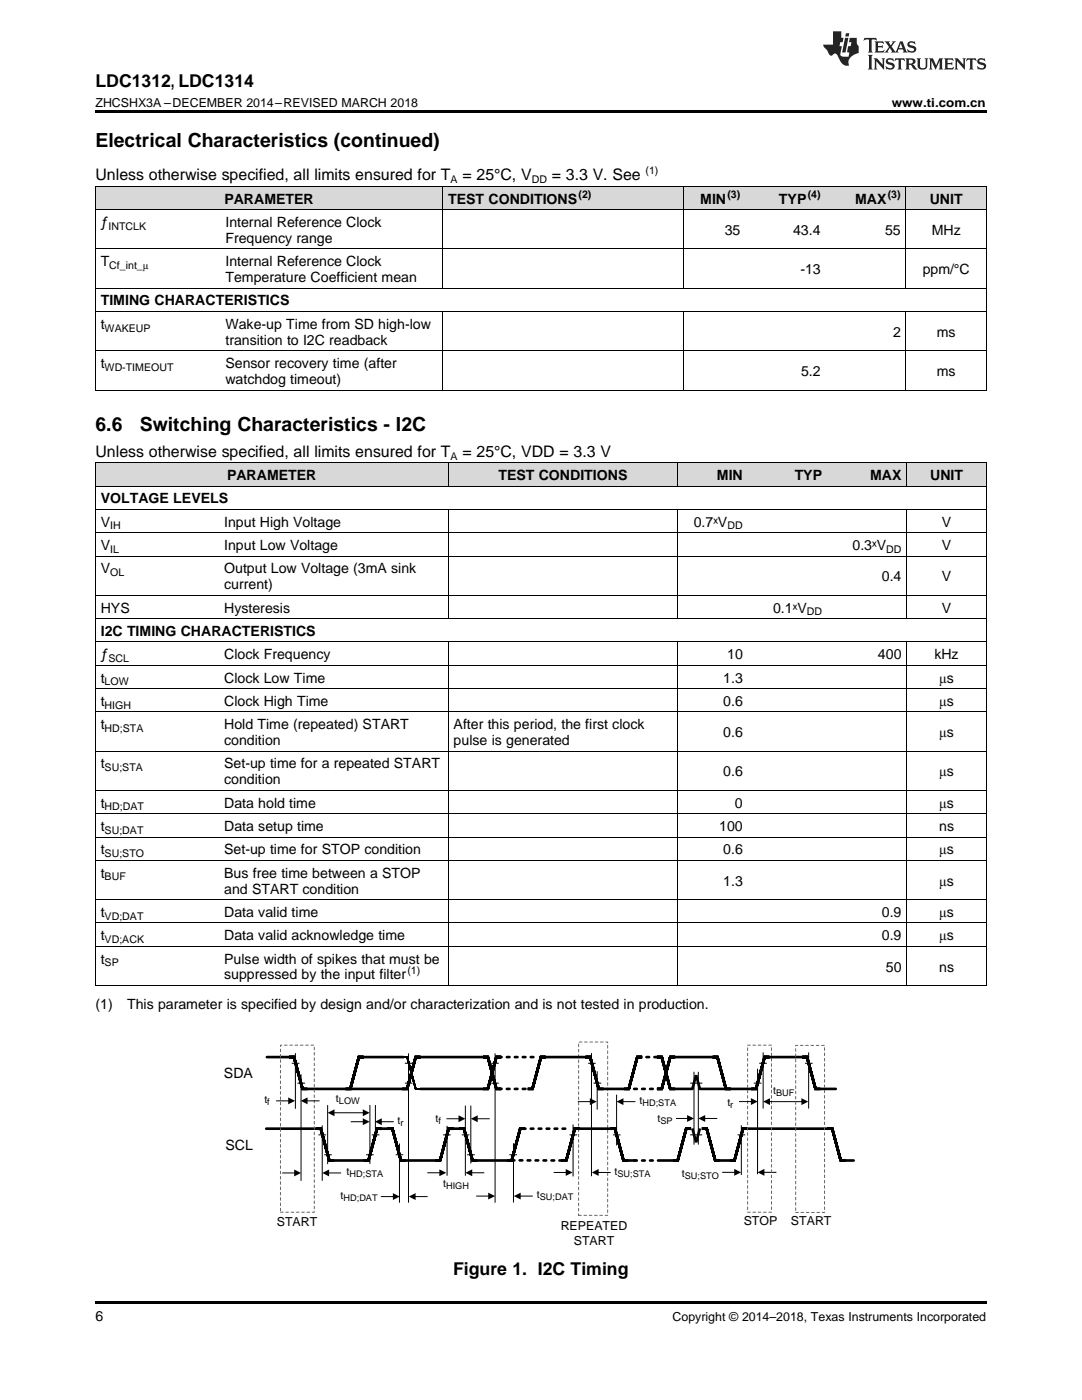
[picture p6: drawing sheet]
<svg xmlns="http://www.w3.org/2000/svg" width="216mm" height="279mm" viewBox="0 0 216 279" stroke-linecap="round" stroke-linejoin="round" font-family="sans-serif">
<g fill="#d8d8d8">
<path d="M19 92.4h24.7v4.6h-24.7z"/>
<path d="M43.7 92.4h45.8v4.6h-45.8z"/>
<path d="M89.5 92.4h45.7v4.6h-45.7z"/>
<path d="M135.2 92.4h14.1v4.6h-14.1z"/>
<path d="M149.3 92.4h15.8v4.6h-15.8z"/>
<path d="M165.1 92.4h15.9v4.6h-15.9z"/>
<path d="M181 92.4h15.8v4.6h-15.8z"/>
<path d="M19 37.3h24.9v4.6h-24.9z"/>
<path d="M43.9 37.3h44.5v4.6h-44.5z"/>
<path d="M88.4 37.3h48v4.6h-48z"/>
<path d="M136.4 37.3h12.4v4.6h-12.4z"/>
<path d="M148.8 37.3h16v4.6h-16z"/>
<path d="M164.8 37.3h16v4.6h-16z"/>
<path d="M180.8 37.3h16v4.6h-16z"/>
</g>
<path d="M19 259.7h177.8v.5h-177.8z" fill="#000"/>
<path d="M60.4 217.3l-1.7-6.3h-1h1l1.7 6.3h.9M53.1 225.3h9.9M65.7 231.6l-1.7-6.3h-1h1l1.7 6.3h1M66.2 231.6h7.3l1.7-6.3h1h-1l-1.7 6.3M75.7 225.3h1.6M80 231.6l-1.7-6.3h-1h1l1.7 6.3h1M80.5 231.6h7.3l1.7-6.3h1h-1l-1.7 6.3M90 225.3h1.6M94.3 231.6l-1.7-6.3h-1h1l1.7 6.3h.9" fill="none" stroke="#000" stroke-width=".53"/>
<path d="M115.5 208h5.7v34.5h-5.7z" fill="none" stroke="#666" stroke-width=".2" stroke-dasharray=".5 .5"/>
<path d="M58.9 210.2v11.1M60.1 214.4v21.3M64.3 224.6v11.1M65.5 234.1h2.6" fill="none" stroke="#000" stroke-width=".2"/>
<path d="M64.3 234.1l1.4-.7v1.4z" fill="#000"/>
<path d="M68.3 232.7h7.5v1.9h-7.5z" fill-rule="evenodd" fill="#fff"/>
<path d="M56.3 234.1h2.6M65.4 220.6v11.7M73.8 220.5v11.8" fill="none" stroke="#000" stroke-width=".2"/>
<path d="M58.7 233.4l1.4 .7-1.4 .7z" fill="#000"/>
<path d="M53.3 211h4.7M61.3 217.3h19.2M68.9 217.3h1l1.7-6.3h1h-1l-1.7 6.3M72 211h8.5M80.3 217.3h.9l1.7-6.3h1h-1l-1.7 6.3" fill="none" stroke="#000" stroke-width=".53"/>
<path d="M82.9 217.3l-1.7-6.3h-.9h.9l1.7 6.3h1" fill="none" stroke="#000" stroke-width=".35"/>
<path d="M66.6 218.4h5.7v1.5h-5.7z" fill-rule="evenodd" fill="#fff"/>
<path d="M70 223.9h2.6M74.9 220.5v7.2M76 223.9h2.6" fill="none" stroke="#000" stroke-width=".2"/>
<path d="M72.4 223.2l1.4 .7-1.4 .6zM74.8 223.9l1.4-.7v1.3z" fill="#000"/>
<path d="M79.3 222.7h2v1.6h-2z" fill-rule="evenodd" fill="#fff"/>
<path d="M81.5 210.2v29.8M76 238.8h2.6M79.7 228.2v11.8M82.8 238.8h2.5" fill="none" stroke="#000" stroke-width=".2"/>
<path d="M78.4 238.1l1.4 .7-1.4 .7zM81.6 238.8l1.3-.7v1.4z" fill="#000"/>
<path d="M67 237.4h8.4v2.2h-8.4z" fill-rule="evenodd" fill="#fff"/>
<path d="M85.3 234.1h2.5M89.1 223.3h2.6M89.2 224.7v9.9M92.9 220.6v14M93.9 220.6v11.6M94.1 234.1h2.5M95.1 223.3h2.6" fill="none" stroke="#000" stroke-width=".2"/>
<path d="M87.7 233.4l1.3 .7-1.3 .6zM91.5 222.6l1.4 .7-1.4 .7zM92.9 234.1l1.3-.7v1.3zM93.9 223.3l1.4-.7v1.4z" fill="#000"/>
<path d="M86.9 222.3h1.9v1.6h-1.9z" fill-rule="evenodd" fill="#fff"/>
<path d="M83.7 211h12.7M83.9 217.3h13.4l1.7-6.3h1h-1l-1.7 6.3M99 217.3l-1.7-6.3h-.9h.9l1.7 6.3h1M105.3 217.3h.9l1.7-6.3h1h-1l-1.7 6.3M108.9 211h7.8M119.5 217.3l-1.7-6.3h-1h1l1.7 6.3h.9M94.8 231.6h7.3l1.7-6.3h1h-1l-1.7 6.3M112 231.6h1l1.7-6.3h1h-1l-1.7 6.3M115.4 225.3h6.3M124.4 231.6l-1.7-6.3h-1h1l1.7 6.3h1M131.3 231.6h3.9l1.7-6.3h1h-1l-1.7 6.3M142.7 231.6l-1.7-6.3h-1h1l1.7 6.3h1" fill="none" stroke="#000" stroke-width=".53"/>
<path d="M99.6 211h7.9M99.6 217.3h6.3M102.1 231.6h10.2M104.3 225.3h9.5M126.5 231.6h4.8" fill="none" stroke="#000" stroke-width=".53" stroke-dasharray=".5 1.1"/>
<path d="M98.8 210.2v29.8M95 238.7h2.6M102.5 228.2v11.8M103.7 238.7h2.6" fill="none" stroke="#000" stroke-width=".2"/>
<path d="M97.4 238l1.4 .7-1.4 .7zM102.5 238.7l1.4-.7v1.4z" fill="#000"/>
<path d="M107.1 237.4h7.6v1.6h-7.6z" fill-rule="evenodd" fill="#fff"/>
<path d="M118 210.2v24.5M110.5 234h2.6M114.3 224.4v10.4M119.3 234h2.6" fill="none" stroke="#000" stroke-width=".2"/>
<path d="M112.9 233.3l1.4 .7-1.4 .7zM118.1 234l1.4-.7v1.4z" fill="#000"/>
<path d="M122.6 232.8h8.7v1.6h-8.7z" fill-rule="evenodd" fill="#fff"/>
<path d="M120.4 217.3h5.1l1.7-6.3h.9h-.9l-1.7 6.3M131.1 217.3h.9l1.7-6.3h1h-1l-1.7 6.3M133.7 217.3l-1.7-6.3h-.9h.9l1.7 6.3h1M134.5 211h7.9M139.6 217.3h10.8M144.9 217.3l-1.7-6.3h-1h1l1.7 6.3h.9M149.9 217.3h1l1.7-6.3h.9h-.9l-1.7 6.3M125 231.6h1.7M143.7 231.6h2.9l1.7-6.3h.9h-.9l-1.7 6.3M148.8 225.3h16.3" fill="none" stroke="#000" stroke-width=".53"/>
<path d="M125 217.3h7M127.4 211h3.9" fill="none" stroke="#000" stroke-width=".53" stroke-dasharray=".5 1.1"/>
<path d="M151.2 213.3v21M144.1 234h2.6M147.9 224.6v9.9M152.4 234h2.5" fill="none" stroke="#000" stroke-width=".2"/>
<path d="M146.5 233.3l1.4 .7-1.4 .7zM151.2 234l1.3-.7v1.4z" fill="#000"/>
<path d="M135.3 233.2h8.2v1.6h-8.2z" fill-rule="evenodd" fill="#fff"/>
<path d="M56 208.6h6.7v33.3h-6.7zM149.2 208.6h4.7v33.3h-4.7z" fill="none" stroke="#666" stroke-width=".2" stroke-dasharray=".5 .5"/>
<path d="M55.1 219.7h2.6M61.2 219.7h2.6M66.6 222.1h6" fill="none" stroke="#000" stroke-width=".2"/>
<path d="M57.5 219l1.4 .7-1.4 .7zM60 219.7l1.4-.7v1.4zM65.4 222.1l1.3-.7v1.4zM72.4 221.4l1.4 .7-1.4 .7z" fill="#000"/>
<path d="M52.8 218.5h2.2v1.6h-2.2z" fill-rule="evenodd" fill="#fff"/>
<path d="M115.3 219.9h2.6M119.2 213.8v7.6M123 218.5v10.1M124.2 219.9h2.6" fill="none" stroke="#000" stroke-width=".2"/>
<path d="M117.7 219.2l1.4 .7-1.4 .6zM123 219.9l1.4-.7v1.3z" fill="#000"/>
<path d="M127.6 218.4h7.6v2.2h-7.6z" fill-rule="evenodd" fill="#fff"/>
<path d="M153.5 211h6.6M162.7 217.3l-1.7-6.3h-.9h.9l1.7 6.3h4.1M138.2 225.2l.7 2.8 .8-2.8M167.8 231.6l-1.7-6.3h-1h1l1.7 6.3h2.5" fill="none" stroke="#000" stroke-width=".53"/>
<path d="M138.5 213.9v14.5M139.3 213.9v14.5M134.7 223.2h2.6M140.5 223.2h2.6" fill="none" stroke="#000" stroke-width=".2"/>
<path d="M137.1 222.5l1.4 .7-1.4 .7zM139.3 223.2l1.4-.7v1.4z" fill="#000"/>
<path d="M131.2 222.4h3.6v1.5h-3.6z" fill-rule="evenodd" fill="#fff"/>
<path d="M134.7 217.3h3.5l.7-2.8 .8 2.8" fill="none" stroke="#000" stroke-width=".53"/>
<path d="M147.4 219.8h2.6M152.3 210v11.2" fill="none" stroke="#000" stroke-width=".2"/>
<path d="M149.8 219.2l1.4 .6-1.4 .7z" fill="#000"/>
<path d="M145.1 219h2.3v1.6h-2.3z" fill-rule="evenodd" fill="#fff"/>
<path d="M153.5 219.9h6.6M161.4 210v11.2" fill="none" stroke="#000" stroke-width=".2"/>
<path d="M159.9 219.2l1.4 .7-1.4 .6zM152.3 219.9l1.3-.7v1.3z" fill="#000"/>
<path d="M154.3 216.8h3.6v1.6h-3.6z" fill-rule="evenodd" fill="#fff"/>
<path d="M158.8 208.6h5.7v33.4h-5.7z" fill="none" stroke="#666" stroke-width=".2" stroke-dasharray=".5 .5"/>
<g fill="none" stroke="#000" stroke-width=".2">
<path d="M19 37.2h177.8v40.7M19.1 37.2v40.7M88.3 37.2v20.4M136.3 37.2v20.4M180.8 37.2v20.4M19 57.5h177.8M19 49.7h177.8M19 41.9h177.8M19 77.8h177.8M19 70h177.8M19 62.2h177.8M88.3 62.2v15.7"/>
<path d="M136.3 62.2v15.7M180.8 62.2v15.7M19 97h177.8M19 92.3h177.8M19.1 92.4v104.3M89.4 92.4v4.6M135.2 92.4v4.6M180.9 92.4v4.6M196.8 92.4v104.3M19 118.8h177.8M19 111h177.8M19 106.3h177.8"/>
<path d="M19 101.7h177.8M89.4 101.7v21.8M135.2 101.7v21.8M180.9 101.7v21.8M19 137.4h177.8M19 132.8h177.8M19 128.1h177.8M19 123.5h177.8M89.4 128.1v68.6M135.2 128.1v68.6M180.9 128.1v68.6M19 157.7h177.8"/>
<path d="M19 149.9h177.8M19 142.1h177.8M19 179.5h177.8M19 171.7h177.8M19 167.1h177.8M19 162.4h177.8M19 196.7h177.8M19 188.9h177.8M19 184.2h177.8M58.2 212.2h1.5M59.4 216.2h1.5M80.8 212.2h1.5"/>
<path d="M80.8 216.2h1.5M98 212.2h1.5M98 216.2h1.5M117.3 212.2h1.6M118.4 216.2h1.6M137.7 216.2h2.4M150.4 216.2h1.5M151.5 212.2h1.5M160.6 212.2h1.6M63.5 226.5h1.6M64.7 230.5h1.5M73 230.5h1.6"/>
<path d="M74.2 226.5h1.5M79 230.5h1.5M88.4 226.5h1.5M92.1 226.5h1.6M93.2 230.5h1.5M101.6 230.5h1.6M113.6 226.5h1.6M122.3 226.5h1.5M137.7 226.5h2.4M147.2 226.5h1.5"/>
</g>
<g fill="#000">
<path d="M19 22h177.8v.5h-177.8zM19 77.9h.2zM88.3 77.9h.1zM136.3 77.9h.1zM148.7 77.9h.1zM164.7 77.9h.1zM180.7 77.9h.1zM196.7 77.9h.1zM19 196.7h.2zM89.4 196.7h.1zM135.1 196.7h.1zM180.9 196.7h.1z"/>
<path d="M196.7 196.7h.1z"/>
</g>
<g fill="#231f20">
<path d="M172.5 7.6l-.1 .5 .4-.2h.6v.1v2.1l-.2 .4h.9l-.2-.4v-2.1l.1-.1h.5l.5 .2-.2-.5zM174.5 8.3l.2 .3v1.5l-.2 .4h1.8l.2-.6a1.04 1.04 0 0 1-1.3 .2v-.7h.6l.3 .2v-.6l-.3 .2h-.6v-.6l.8-.1 .4 .3-.2-.5zM176.5 8.3l.9 1.1-.9 1.1h.8l-.2-.2 .4-.7 .5 .7-.2 .2h1.5l-.2-.2 .2-.4h.9l.1 .4-.2 .2h1l-.3-.3-.7-1.9h-.5l-.9 2-.8-1 .9-1h-.8l.1 .3-.4 .5-.3-.6 .1-.2zM179.7 8.6l.4 1h-.7zM181.3 8.4a.63 .63 0 0 0-.2 .7 .63 .63 0 0 0 .6 .4l.6 .2 .1 .2a.75 .75 0 0 1-.7 .4 .75 .75 0 0 1-.6-.5l.1 .7 .1-.1a1.11 1.11 0 0 0 1.5-.6 1.13 1.13 0 0 0-1.2-.8l-.1-.4a1.04 1.04 0 0 1 1.2 .2l-.2-.5-.2 .1-.4-.2zM173.2 10.9l.2 .4v2.2l-.2 .4h1l-.3-.4v-2.2l.3-.4zM174.3 11.6l.3 .4v1.5l-.3 .4h.8l-.2-.4v-1.3l1.5 1.7v-1.9l.2-.4h-.7l.2 .4v.9l-1.1-1.3zM177 11.8a.62 .62 0 0 0-.2 .7 .62 .62 0 0 0 .6 .4l.6 .1 .1 .3a.76 .76 0 0 1-.7 .3 .76 .76 0 0 1-.7-.4l.2 .7 .1-.1a1.11 1.11 0 0 0 1.5-.6 1.13 1.13 0 0 0-1.2-.8l-.1-.4a1.04 1.04 0 0 1 1.2 .2l-.2-.6-.2 .1-.5-.1zM178.7 11.6l-.2 .6a.61 .61 0 0 1 .8-.3v1.6l-.2 .4h.9l-.2-.4v-1.6a.63 .63 0 0 1 .7 .3l-.1-.6zM180.6 11.6l.3 .4v1.5l-.3 .4h1l-.2-.2-.1-.8 .6 .2a.76 .76 0 0 0 1.2 .7l-1-1a.58 .58 0 0 0 .6-.5 .58 .58 0 0 0-.5-.6zM181.4 11.9h.1a.45 .45 0 0 1 .5 .1 .45 .45 0 0 1 .1 .5l-.8 .2zM182.9 11.6l.2 .2a2.17 2.17 0 0 0 .3 1.9 .99 .99 0 0 0 1.6-.6v-1.1l.2-.4h-.7l.2 .2a1.92 1.92 0 0 1-.2 1.8 .6 .6 0 0 1-.9-.5v-1.1l.2-.4zM185.4 11.6l.2 .4v1.5l-.2 .4h.7l-.2-.4v-1.4l.8 1.8 .8-1.8v1.4l-.2 .4h.9l-.2-.4v-1.5l.2-.4h-.8l-.6 1.5-.6-1.5zM188.4 11.6l.2 .4v1.5l-.2 .4h1.8l.1-.6a1.04 1.04 0 0 1-1.2 .1v-.6h.5l.4 .2v-.6l-.4 .2h-.5v-.7h.8l.3 .3-.1-.6zM190.5 11.6l.2 .4v1.5l-.2 .4h.7l-.2-.4v-1.3l1.5 1.7v-1.9l.2-.4h-.7l.2 .4v.9l-1.1-1.3zM192.9 11.6l-.1 .6a.61 .61 0 0 1 .7-.3l.1 1.6-.3 .4h1l-.3-.4 .1-1.6a.63 .63 0 0 1 .7 .3l-.1-.6zM195.2 11.8a.62 .62 0 0 0-.2 .7 .62 .62 0 0 0 .6 .4l.6 .1 .1 .3a.76 .76 0 0 1-.7 .3 .76 .76 0 0 1-.6-.4l.1 .7 .1-.1a1.11 1.11 0 0 0 1.6-.6 1.13 1.13 0 0 0-1.3-.8l-.1-.4a1.04 1.04 0 0 1 1.2 .2l-.1-.6-.2 .1-.5-.1z"/>
<path d="M166.2 6.3v2.6h-1.9v.4l.8 .9a.91 .91 0 0 0 1 .8 .56 .56 0 0 1 .5-.3 .56 .56 0 0 1 .5 .3l.4 .8a1.53 1.53 0 0 0 1.9 1.2 1.54 1.54 0 0 1 1-2.1l.9-.3v-1.4a1.52 1.52 0 0 1-.4-1.6h-1.3l-.2 .8h.5l-.2 .8h-.5l-.1 1v.2l.4 .1-.2 .8a1.93 1.93 0 0 1-1.6-.3l.3-1.8h-.5l.2-.8h.4l.2-.8h-.4v-1.3zM168.6 7.6l-.6 2.9h.7l.6-2.9zM168.8 6.6l-.1 .7h.6l.2-.7z"/>
</g>
<g font-size="3.9">
<text x="19" y="29.3">Electrical Characteristics (continued)</text>
<text x="19" y="86">6.6</text>
<text x="27.9" y="86">Switching Characteristics - I2C</text>
</g>
<g font-size="3.5">
<text x="19" y="17.3">LDC1312, LDC1314</text>
<text x="90.4" y="254.4">Figure 1. I2C Timing</text>
</g>
<g font-size="3.2">
<text x="19" y="36">Unless otherwise specified, all limits ensured for T</text>
<text x="92.3" y="36">= 25°C, V</text>
<text x="110.1" y="36">= 3.3 V. See</text>
<text x="19" y="91.1">Unless otherwise specified, all limits ensured for T</text>
<text x="92.3" y="91.1">= 25°C, VDD = 3.3 V</text>
</g>
<g font-size="2.8">
<text x="44.8" y="40.6">PARAMETER</text>
<text x="89.4" y="40.6">TEST CONDITIONS</text>
<text x="139.7" y="40.6">MIN</text>
<text x="155.4" y="40.6">TYP</text>
<text x="170.6" y="40.6">MAX</text>
<text x="185.5" y="40.6">UNIT</text>
<text x="20.1" y="45.3">ƒ</text>
<text x="45" y="45.3">Internal Reference Clock</text>
<text x="144.6" y="46.9">35</text>
<text x="158.3" y="46.9">43.4</text>
<text x="176.6" y="46.9">55</text>
<text x="185.9" y="46.9">MHz</text>
<text x="20.1" y="53.1">T</text>
<text x="45" y="48.5">Frequency range</text>
<text x="45" y="53.1">Internal Reference Clock</text>
<text x="45" y="56.3">Temperature Coefficient mean</text>
<text x="159.7" y="54.7">-13</text>
<text x="184.1" y="54.7">ppm/°C</text>
<text x="20.1" y="61">TIMING CHARACTERISTICS</text>
<text x="20.1" y="65.6">t</text>
<text x="45" y="65.6">Wake-up Time from SD high-low</text>
<text x="45" y="68.8">transition to I2C readback</text>
<text x="178.2" y="67.2">2</text>
<text x="186.9" y="67.2">ms</text>
<text x="20.1" y="73.4">t</text>
<text x="45" y="73.4">Sensor recovery time (after</text>
<text x="45" y="76.6">watchdog timeout)</text>
<text x="159.8" y="75">5.2</text>
<text x="186.9" y="75">ms</text>
<text x="45.3" y="95.8">PARAMETER</text>
<text x="99.4" y="95.8">TEST CONDITIONS</text>
<text x="143.1" y="95.8">MIN</text>
<text x="158.6" y="95.8">TYP</text>
<text x="173.6" y="95.8">MAX</text>
<text x="185.6" y="95.8">UNIT</text>
<text x="20.1" y="100.4">VOLTAGE LEVELS</text>
<text x="20.1" y="105.1">V</text>
<text x="44.7" y="105.1">Input High Voltage</text>
<text x="138.4" y="105.1">0.7ˣV</text>
<text x="187.9" y="105.1">V</text>
<text x="20.1" y="109.7">V</text>
<text x="44.7" y="109.7">Input Low Voltage</text>
<text x="170.1" y="109.7">0.3ˣV</text>
<text x="187.9" y="109.7">V</text>
<text x="20.1" y="114.4">V</text>
<text x="44.7" y="114.4">Output Low Voltage (3mA sink</text>
<text x="44.7" y="117.6">current)</text>
<text x="176" y="116">0.4</text>
<text x="187.9" y="116">V</text>
<text x="20.1" y="122.2">HYS</text>
<text x="44.7" y="122.2">Hysteresis</text>
<text x="154.3" y="122.2">0.1ˣV</text>
<text x="187.9" y="122.2">V</text>
<text x="20.1" y="126.9">I2C TIMING CHARACTERISTICS</text>
<text x="20.1" y="131.6">ƒ</text>
<text x="44.7" y="131.6">Clock Frequency</text>
<text x="145.1" y="131.6">10</text>
<text x="175.2" y="131.6">400</text>
<text x="186.4" y="131.6">kHz</text>
<text x="20.1" y="136.2">t</text>
<text x="44.7" y="136.2">Clock Low Time</text>
<text x="144.3" y="136.2">1.3</text>
<text x="187.4" y="136.2">μs</text>
<text x="20.1" y="140.9">t</text>
<text x="44.7" y="140.9">Clock High Time</text>
<text x="144.3" y="140.9">0.6</text>
<text x="187.4" y="140.9">μs</text>
<text x="20.1" y="145.5">t</text>
<text x="44.7" y="145.5">Hold Time (repeated) START</text>
<text x="44.7" y="148.7">condition</text>
<text x="90.5" y="145.5">After this period, the first clock</text>
<text x="90.5" y="148.7">pulse is generated</text>
<text x="144.3" y="147.1">0.6</text>
<text x="187.4" y="147.1">μs</text>
<text x="20.1" y="153.4">t</text>
<text x="44.7" y="153.4">Set-up time for a repeated START</text>
<text x="144.3" y="154.9">0.6</text>
<text x="187.4" y="154.9">μs</text>
<text x="20.1" y="161.2">t</text>
<text x="44.7" y="156.5">condition</text>
<text x="44.7" y="161.2">Data hold time</text>
<text x="146.6" y="161.2">0</text>
<text x="187.4" y="161.2">μs</text>
<text x="20.1" y="165.8">t</text>
<text x="44.7" y="165.8">Data setup time</text>
<text x="143.5" y="165.8">100</text>
<text x="187.4" y="165.8">ns</text>
<text x="20.1" y="170.5">t</text>
<text x="44.7" y="170.5">Set-up time for STOP condition</text>
<text x="144.3" y="170.5">0.6</text>
<text x="187.4" y="170.5">μs</text>
<text x="20.1" y="175.2">t</text>
<text x="44.7" y="175.2">Bus free time between a STOP</text>
<text x="44.7" y="178.3">and START condition</text>
<text x="144.3" y="176.7">1.3</text>
<text x="187.4" y="176.7">μs</text>
<text x="20.1" y="183">t</text>
<text x="44.7" y="183">Data valid time</text>
<text x="176" y="183">0.9</text>
<text x="187.4" y="183">μs</text>
<text x="20.1" y="187.6">t</text>
<text x="44.7" y="187.6">Data valid acknowledge time</text>
<text x="176" y="187.6">0.9</text>
<text x="187.4" y="187.6">μs</text>
<text x="20.1" y="192.3">t</text>
<text x="44.7" y="192.3">Pulse width of spikes that must be</text>
<text x="44.7" y="195.5">suppressed by the input filter</text>
<text x="176.8" y="193.9">50</text>
<text x="187.4" y="193.9">ns</text>
<text x="19" y="201.3">(1)</text>
<text x="25.4" y="201.3">This parameter is specified by design and/or characterization and is not tested in production.</text>
<text x="44.7" y="215">SDA</text>
<text x="45" y="229.4">SCL</text>
<text x="19" y="263.6">6</text>
</g>
<g font-size="2.5">
<text x="19" y="21.4">ZHCSHX3A –DECEMBER 2014–REVISED MARCH 2018</text>
<text x="177.9" y="21.4">www.ti.com.cn</text>
<text x="55.2" y="244.7">START</text>
<text x="111.9" y="245.5">REPEATED</text>
<text x="148.4" y="244.5">STOP</text>
<text x="157.8" y="244.5">START</text>
<text x="114.5" y="248.5">START</text>
<text x="134.2" y="263.6">Copyright © 2014–2018, Texas Instruments Incorporated</text>
</g>
<g font-size="2.1">
<text x="128.8" y="34.7">(1)</text>
<text x="89.9" y="36.6">A</text>
<text x="106.1" y="36.6">DD</text>
<text x="115.4" y="39.5">(2)</text>
<text x="145.2" y="39.5">(3)</text>
<text x="161.2" y="39.5">(4)</text>
<text x="177.1" y="39.5">(3)</text>
<text x="21.7" y="45.9">INTCLK</text>
<text x="21.8" y="53.7">Cf_int_μ</text>
<text x="20.9" y="66.2">WAKEUP</text>
<text x="20.9" y="74">WD-TIMEOUT</text>
<text x="89.9" y="91.8">A</text>
<text x="22" y="105.7">IH</text>
<text x="145.1" y="105.7">DD</text>
<text x="22" y="110.3">IL</text>
<text x="176.8" y="110.3">DD</text>
<text x="22" y="115">OL</text>
<text x="161" y="122.8">DD</text>
<text x="20.9" y="136.8">LOW</text>
<text x="21.7" y="132.1">SCL</text>
<text x="20.9" y="141.4">HIGH</text>
<text x="20.9" y="146.1">HD;STA</text>
<text x="20.9" y="153.9">SU;STA</text>
<text x="20.9" y="161.7">HD;DAT</text>
<text x="20.9" y="166.4">SU;DAT</text>
<text x="20.9" y="171.1">SU;STO</text>
<text x="20.9" y="175.7">BUF</text>
<text x="20.9" y="183.6">VD;DAT</text>
<text x="20.9" y="188.2">VD;ACK</text>
<text x="20.9" y="192.9">SP</text>
<text x="81.3" y="194.3">(1)</text>
<text x="52.8" y="220.2">t</text>
<text x="67" y="220">t</text>
<text x="127.6" y="220.3">t</text>
<text x="145.1" y="220.7">t</text>
<text x="154.3" y="218.4">t</text>
<text x="79.3" y="224.4">t</text>
<text x="86.9" y="224">t</text>
<text x="131.2" y="224">t</text>
<text x="68" y="239.3">t</text>
<text x="69.2" y="234.5">t</text>
<text x="88.4" y="237">t</text>
<text x="107.1" y="239">t</text>
<text x="122.6" y="234.4">t</text>
<text x="136.1" y="234.8">t</text>
</g>
<g font-size="1.8">
<text x="53.3" y="220.6">f</text>
<text x="67.6" y="220.4">LOW</text>
<text x="128.2" y="220.7">HD;STA</text>
<text x="145.7" y="221.1">r</text>
<text x="154.9" y="218.8">BUF</text>
<text x="79.9" y="224.7">r</text>
<text x="87.5" y="224.4">f</text>
<text x="131.8" y="224.4">SP</text>
<text x="68.5" y="239.7">HD;DAT</text>
<text x="69.8" y="234.9">HD;STA</text>
<text x="89" y="237.3">HIGH</text>
<text x="107.7" y="239.4">SU;DAT</text>
<text x="123.2" y="234.8">SU;STA</text>
<text x="136.6" y="235.2">SU;STO</text>
</g>
</svg>
